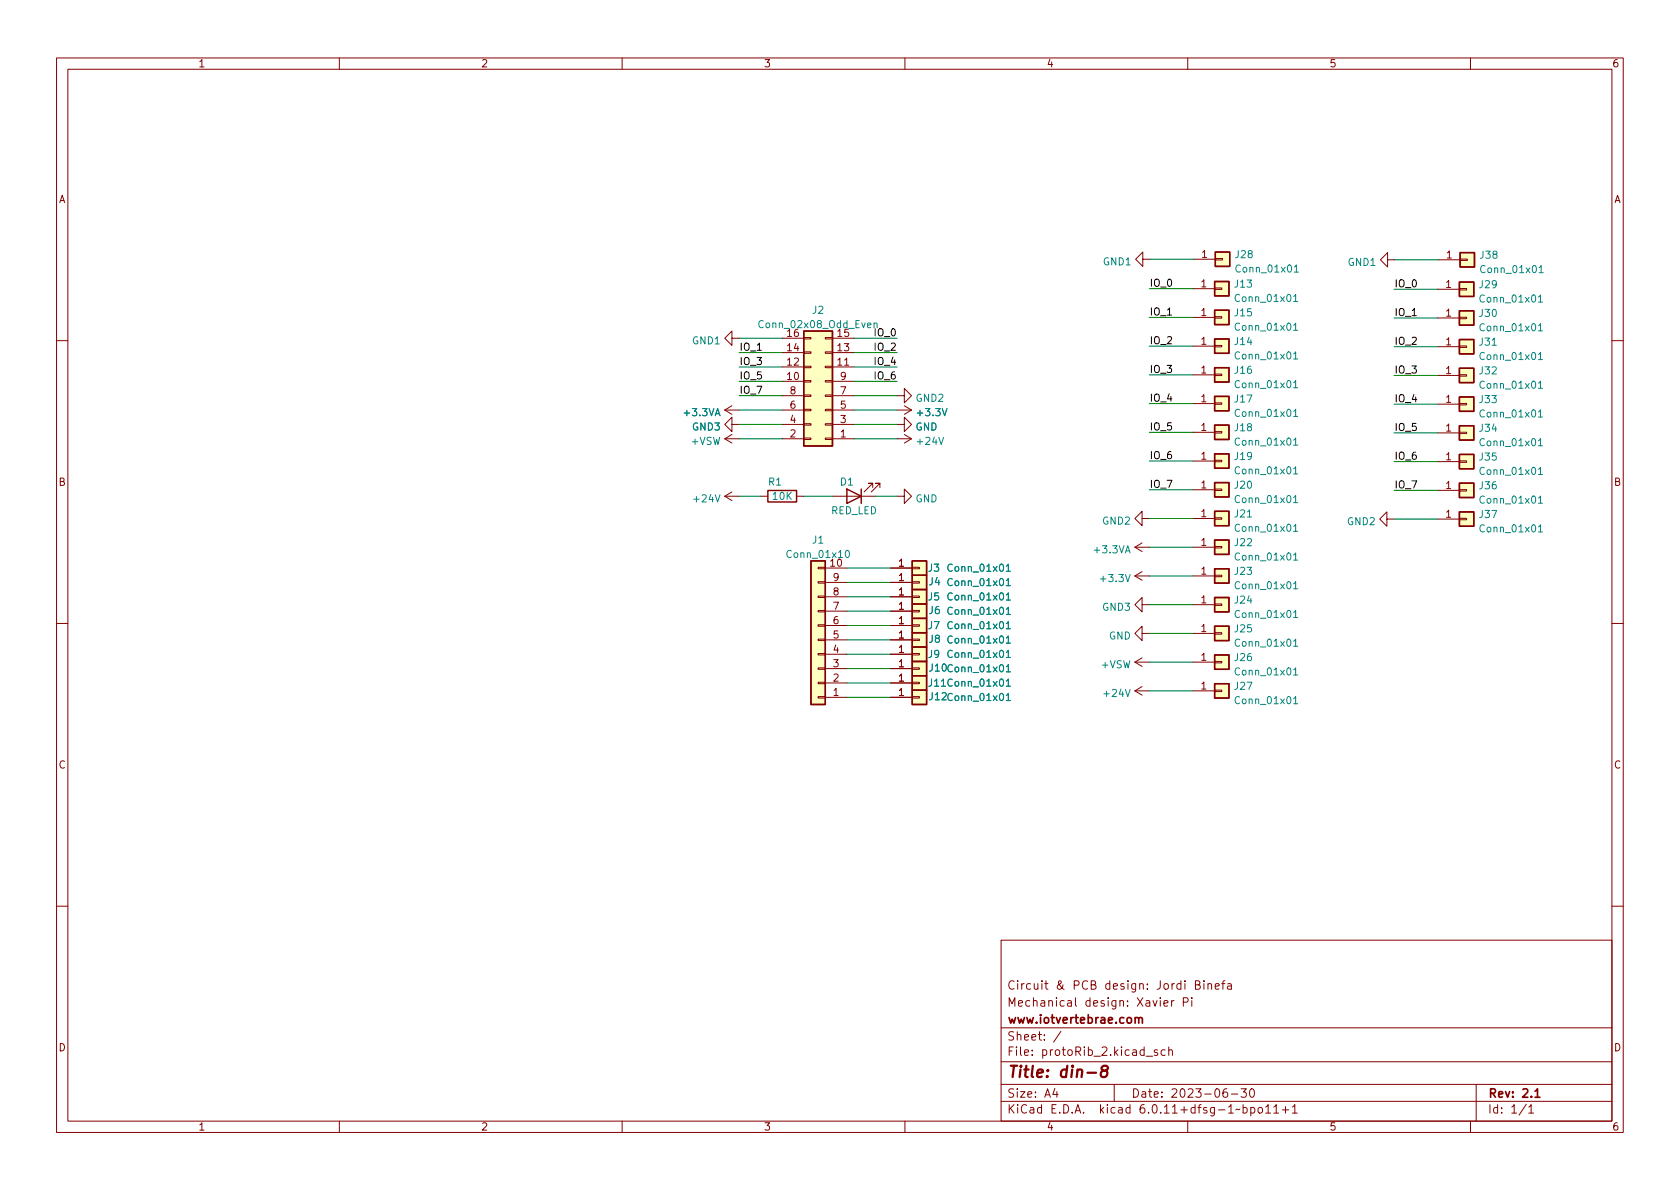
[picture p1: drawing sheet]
<svg xmlns="http://www.w3.org/2000/svg" width="297mm" height="210mm" viewBox="0 0 297 210" stroke-linecap="round" stroke-linejoin="round" font-family="sans-serif">
<g fill="none" stroke="#840000" stroke-width=".18">
<path d="M10 10.2h277v190.1h-277zM12 12.2h273v186.1h-273zM60 10.2v2M110 10.2v2M160 10.2v2M210 10.2v2M260 10.2v2M129.4 59.8v-1.3l-1.3 1.3 1.3 1.3v-1.3h1.3M138.3 59.8h3.8M142.1 59.7h1.3v.2h-1.3zM145.9 59.7h1.3v.2h-1.3zM147.2 59.8h3.8"/>
<path d="M202.1 45.8v-1.2l-1.3 1.2 1.3 1.3v-1.3h1.2M210.9 51h3.9M210.9 56.1h3.9M211.1 45.8h3.8M214.8 50.9h1.2v.3h-1.2zM214.8 56h1.2v.3h-1.2zM214.9 45.7h1.3v.3h-1.3zM245.3 45.9v-1.2l-1.2 1.2 1.2 1.3v-1.3h1.3M254.2 51.1h3.8M254.2 56.2h3.8M254.4 45.9h3.8M258 51h1.3v.3h-1.3z"/>
<path d="M258 56.1h1.3v.3h-1.3zM258.2 45.8h1.2v.3h-1.2zM10 60.2h2M128.1 72.5l1.3 .8M128.1 72.5h2.6M128.1 77.6l1.3 .8M128.1 77.6h2.6M129.4 75.1v-1.3l-1.3 1.3 1.3 1.2v-1.2h1.3M129.4 71.7l-1.3 .8M129.4 76.8l-1.3 .8M138.3 72.5h3.8M138.3 77.6h3.8"/>
<path d="M138.3 67.4h3.8M138.3 64.9h3.8M138.3 62.4h3.8M138.3 75.1h3.8M138.3 70h3.8M142.1 62.2h1.3v.3h-1.3zM142.1 64.8h1.3v.2h-1.3zM142.1 67.3h1.3v.3h-1.3zM142.1 69.8h1.3v.3h-1.3zM142.1 72.4h1.3v.2h-1.3zM142.1 74.9h1.3v.3h-1.3zM142.1 77.5h1.3v.2h-1.3z"/>
<path d="M145.9 62.2h1.3v.3h-1.3zM145.9 64.8h1.3v.2h-1.3zM145.9 67.3h1.3v.3h-1.3zM145.9 69.8h1.3v.3h-1.3zM145.9 72.4h1.3v.2h-1.3zM145.9 74.9h1.3v.3h-1.3zM145.9 77.5h1.3v.2h-1.3zM147.2 72.5h3.8M147.2 77.6h3.8M147.2 67.4h3.8M147.2 64.9h3.8M147.2 62.4h3.8"/>
<path d="M147.2 75.1h3.8M147.2 70h3.8M149.3 64.6h.8M158.6 70h1.3v-1.3l1.3 1.3-1.3 1.2v-1.2M158.6 75.1h1.3v-1.3l1.3 1.3-1.3 1.2v-1.2M158.6 72.5h2.6M158.6 77.6h2.6M159.9 71.7l1.3 .8M159.9 76.8l1.3 .8M161.2 72.5l-1.3 .8M161.2 77.6l-1.3 .8M210.9 61.2h3.9"/>
<path d="M210.9 66.3h3.9M210.9 71.4h3.9M210.9 76.4h3.9M214.8 61.1h1.2v.2h-1.2zM214.8 66.2h1.2v.2h-1.2zM214.8 71.2h1.2v.3h-1.2zM214.8 76.3h1.2v.3h-1.2zM254.2 71.5h3.8M254.2 76.5h3.8M254.2 61.3h3.8M254.2 66.4h3.8M258 71.3h1.3v.3h-1.3z"/>
<path d="M258 76.4h1.3v.3h-1.3zM258 61.2h1.3v.2h-1.3zM258 66.3h1.3v.2h-1.3zM285 60.2h2M128.1 87.8l1.3 .7M128.1 87.8h2.6M129.4 87l-1.3 .8M134.5 87.8h1.3M140.8 87.8h1.3M147.2 87.8h7.6M154.3 86.2v-.7h-.8h.8l-1.5 1.5M155.6 86.2v-.7h-.8h.8l-1.5 1.5"/>
<path d="M158.6 87.8h1.3v-1.3l1.3 1.3-1.3 1.2v-1.2M200.7 96.8l1.2 .7M200.7 96.8h2.5M201.9 91.7v-1.3l-1.2 1.3 1.2 1.3v-1.3h1.3M201.9 96l-1.2 .8M210.9 96.8h3.9M210.9 91.7h3.9M210.9 86.6h3.9M210.9 81.5h3.9M214.8 96.6h1.2v.3h-1.2zM214.8 91.6h1.2v.2h-1.2zM214.8 86.5h1.2v.2h-1.2z"/>
<path d="M214.8 81.4h1.2v.3h-1.2zM245.2 91.8v-1.3l-1.3 1.3 1.3 1.3v-1.3h1.3M254.2 91.8h3.8M254.2 86.7h3.8M254.2 81.6h3.8M258 91.7h1.3v.2h-1.3zM258 86.6h1.3v.2h-1.3zM258 81.5h1.3v.3h-1.3zM10 110.2h2M144.7 100.3h1.2v.3h-1.2zM144.7 102.9h1.2v.2h-1.2zM144.7 105.4h1.2v.3h-1.2z"/>
<path d="M144.7 107.9h1.2v.3h-1.2zM144.7 110.5h1.2v.2h-1.2zM144.7 113h1.2v.3h-1.2zM144.7 115.6h1.2v.2h-1.2zM144.7 118.1h1.2v.3h-1.2zM145.9 118.2h3.8M145.9 113.2h3.8M145.9 115.7h3.8M145.9 110.6h3.8M145.9 103h3.8M145.9 100.5h3.8M145.9 108.1h3.8"/>
<path d="M145.9 105.5h3.8M157.5 118.2h3.8M157.5 113.2h3.8M157.5 115.7h3.8M157.5 110.6h3.8M157.5 103h3.8M157.5 100.5h3.8M157.5 108.1h3.8M157.5 105.5h3.8M161.3 118.1h1.3v.3h-1.3zM161.3 113h1.3v.3h-1.3zM161.3 115.6h1.3v.2h-1.3z"/>
<path d="M161.3 110.5h1.3v.2h-1.3zM161.3 102.9h1.3v.2h-1.3zM161.3 100.3h1.3v.3h-1.3zM161.3 107.9h1.3v.3h-1.3zM161.3 105.4h1.3v.3h-1.3zM200.7 117.1l1.2 .8M200.7 117.1h2.5M200.7 101.8l1.2 .8M200.7 101.8h2.5M201.9 106.9v-1.2l-1.2 1.2 1.2 1.3v-1.3h1.3M201.9 112v-1.3l-1.2 1.3 1.2 1.3v-1.3h1.3M201.9 116.3l-1.2 .8"/>
<path d="M201.9 101.1l-1.2 .7M210.9 117.1h3.9M210.9 101.8h3.9M210.9 106.9h3.9M210.9 112h3.9M214.8 106.8h1.2v.3h-1.2zM214.8 117h1.2v.2h-1.2zM214.8 111.9h1.2v.2h-1.2zM214.8 101.7h1.2v.3h-1.2zM285 110.2h2M144.7 120.6h1.2v.3h-1.2zM144.7 123.2h1.2v.2h-1.2z"/>
<path d="M145.9 123.3h3.8M145.9 120.8h3.8M157.5 123.3h3.8M157.5 120.8h3.8M161.3 123.2h1.3v.2h-1.3zM161.3 120.6h1.3v.3h-1.3zM200.7 122.2l1.2 .7M200.7 122.2h2.5M201.9 121.4l-1.2 .8M210.9 122.2h3.9M214.8 122h1.2v.3h-1.2zM10 160.2h2"/>
<path d="M177 166.3h108v32h-108zM184.7 173.9h.6M184.9 173.4v1.3l.4 .2M188.8 177h.6v.9M189.4 177.3l-.5 .1a.29 .29 0 0 0-.2 .2 .29 .29 0 0 0 .2 .3h.5M190.1 176.4v1.3l.3 .2M199.4 177.8v.1M199.4 177v.1M202.9 174.8v.1M202.9 174v.1M285 160.2h2M60 198.3v2"/>
<path d="M110 198.3v2M160 198.3v2M177 194.8h108M177 191.8h108M177 187.8h108M177 181.8h108M182.5 186.5v.1M182.5 185.7v.1M184.6 183.8v.1M184.6 183v.1M187.6 182.4l-1.3 1.9M197 191.8v3"/>
<path d="M206 185.7l-.4-.1-.3 .3v.4l.1 .3h.6M206.6 185.8l.3-.2 .3 .1 .1 .9M206.6 185.1v1.5M210 198.3v2M217.7 193.5h1.2M219.4 192.5h1l-.5 .6 .4 .1v.7l-.2 .1h-.5l-.2-.1M221.1 192.7l.2-.2a.81 .81 0 0 1 .6 .7 .81 .81 0 0 1-.3 .8h-.2a.81 .81 0 0 1-.3-1.3zM223.8 196.8h.8M225.2 195.8l.4-.5v1.5M225.2 196.8h.9M226.7 196.3h1.2M227.3 195.7v1.1"/>
<path d="M228.5 195.8l.4-.5v1.5M228.5 196.8h.9M260 198.3v2M261 191.8v6.5M270.3 195.8l.4-.5v1.5M270.3 196.8h.9"/>
</g>
<path d="M195.1 189.3l-.3-.2v-.3a.64 .64 0 0 1 1-.1l.1 .2a.66 .66 0 0 1-.8 .4 .65 .65 0 0 0-.3 1.1 .65 .65 0 0 0 .8-.1 .65 .65 0 0 0 0-.9l-.1-.1" fill="none" stroke="#840000" stroke-width=".4"/>
<path d="M200.7 180.1l.2-.2 .4 .1v.9M201.3 180.1l.3-.2 .3 .1 .1 .9" fill="none" stroke="#840000" stroke-width=".3"/>
<g fill="#ffffc2" stroke="#ffffc2" stroke-width=".18">
<path d="M161.3 122h2.5v2.6h-2.5z"/>
<path d="M161.3 117h2.5v2.5h-2.5z"/>
<path d="M161.3 111.9h2.5v2.5h-2.5z"/>
<path d="M161.3 119.5h2.5v2.5h-2.5z"/>
<path d="M161.3 114.4h2.5v2.6h-2.5z"/>
<path d="M161.3 109.3h2.5v2.6h-2.5z"/>
<path d="M161.3 101.7h2.5v2.6h-2.5z"/>
<path d="M161.3 99.2h2.5v2.5h-2.5z"/>
<path d="M161.3 106.8h2.5v2.5h-2.5z"/>
<path d="M161.3 104.3h2.5v2.5h-2.5z"/>
<path d="M214.8 105.7h2.5v2.5h-2.5z"/>
<path d="M214.9 44.6h2.5v2.5h-2.5z"/>
<path d="M214.8 49.8h2.5v2.5h-2.5z"/>
<path d="M214.8 59.9h2.5v2.6h-2.5z"/>
<path d="M214.8 54.9h2.5v2.5h-2.5z"/>
<path d="M214.8 65h2.5v2.6h-2.5z"/>
<path d="M214.8 95.5h2.5v2.5h-2.5z"/>
<path d="M214.8 115.8h2.5v2.6h-2.5z"/>
<path d="M214.8 110.7h2.5v2.6h-2.5z"/>
<path d="M214.8 120.9h2.5v2.5h-2.5z"/>
<path d="M214.8 100.6h2.5v2.5h-2.5z"/>
<path d="M143.4 99.2h2.5v25.4h-2.5z"/>
<path d="M214.8 90.4h2.5v2.6h-2.5z"/>
<path d="M214.8 85.3h2.5v2.6h-2.5z"/>
<path d="M214.8 70.1h2.5v2.5h-2.5z"/>
<path d="M214.8 80.3h2.5v2.5h-2.5z"/>
<path d="M214.8 75.2h2.5v2.5h-2.5z"/>
<path d="M258 49.9h2.6v2.5h-2.6z"/>
<path d="M258 70.2h2.6v2.5h-2.6z"/>
<path d="M258 75.3h2.6v2.5h-2.6z"/>
<path d="M258 90.5h2.6v2.6h-2.6z"/>
<path d="M258 85.4h2.6v2.6h-2.6z"/>
<path d="M258 80.4h2.6v2.5h-2.6z"/>
<path d="M142.1 58.5h5.1v20.4h-5.1z"/>
<path d="M258 60h2.6v2.6h-2.6z"/>
<path d="M258 55h2.6v2.5h-2.6z"/>
<path d="M258 65.1h2.6v2.6h-2.6z"/>
<path d="M258.2 44.7h2.5v2.5h-2.5z"/>
</g>
<g fill="none" stroke="#840000" stroke-width=".25">
<path d="M142.1 58.5h5.1v20.4h-5.1zM214.8 49.8h2.5v2.5h-2.5zM214.8 59.9h2.5v2.6h-2.5zM214.8 54.9h2.5v2.5h-2.5zM214.9 44.6h2.5v2.5h-2.5zM258 49.9h2.6v2.5h-2.6zM258 55h2.6v2.5h-2.6zM258.2 44.7h2.5v2.5h-2.5zM214.8 65h2.5v2.6h-2.5zM214.8 70.1h2.5v2.5h-2.5zM214.8 75.2h2.5v2.5h-2.5zM258 70.2h2.6v2.5h-2.6z"/>
<path d="M258 75.3h2.6v2.5h-2.6zM258 60h2.6v2.6h-2.6zM258 65.1h2.6v2.6h-2.6zM135.8 86.7h5v2.1h-5zM143.4 99.2h2.5v25.4h-2.5zM149.7 86.5l2.6 1.3-2.6 1.2zM152.3 86.5v2.5M161.3 99.2h2.5v2.5h-2.5zM214.8 95.5h2.5v2.5h-2.5zM214.8 90.4h2.5v2.6h-2.5zM214.8 85.3h2.5v2.6h-2.5zM214.8 80.3h2.5v2.5h-2.5z"/>
<path d="M258 90.5h2.6v2.6h-2.6zM258 85.4h2.6v2.6h-2.6zM258 80.4h2.6v2.5h-2.6zM161.3 117h2.5v2.5h-2.5zM161.3 111.9h2.5v2.5h-2.5zM161.3 119.5h2.5v2.5h-2.5zM161.3 114.4h2.5v2.6h-2.5zM161.3 109.3h2.5v2.6h-2.5zM161.3 101.7h2.5v2.6h-2.5zM161.3 106.8h2.5v2.5h-2.5zM161.3 104.3h2.5v2.5h-2.5zM214.8 105.7h2.5v2.5h-2.5z"/>
<path d="M214.8 115.8h2.5v2.6h-2.5zM214.8 110.7h2.5v2.6h-2.5zM214.8 100.6h2.5v2.5h-2.5zM161.3 122h2.5v2.6h-2.5zM214.8 120.9h2.5v2.5h-2.5z"/>
</g>
<g fill="none" stroke="#008484" stroke-width=".18">
<path d="M153.4 57.5l.6-.1-.1-.2-.3-.1-.2 .2 .1 .6h.4M154.5 57.2l.2-.1 .3 .1 .1 .8M154.5 57.1v.9M228.7 52.4l.4-.3v1.2M228.7 57.5l.4-.4v1.3M228.7 53.3h.7M228.7 58.4h.7M228.8 47.2l.4-.4v1.3M228.8 48.1h.8M272 52.5l.4-.3v1.2M272 57.6l.4-.4v1.3M272 53.4h.7"/>
<path d="M272 58.5h.7M272.1 47.3l.4-.4v1.3M272.1 48.2h.8M126.5 73.5l.4-1.3 .4 1.3M126.6 73.2h.6M166 77.3l.4 1.3 .4-1.3M166.6 72.2l.4 1.3 .4-1.3M228.7 62.6l.4-.4v1.3M228.7 67.7l.4-.4v1.3M228.7 72.7l.4-.3v1.2M228.7 77.8l.4-.3v1.2M228.7 63.5h.7"/>
<path d="M228.7 68.6h.7M228.7 73.6h.7M228.7 78.7h.7M263.8 61h.8M272 72.8l.4-.3v1.2M272 77.9l.4-.3v1.2M272 62.7l.4-.4v1.3M272 67.8l.4-.4v1.3M272 73.7h.7M272 78.8h.7M272 63.6h.7M272 68.7h.7"/>
<path d="M126.5 87.5l.4 1.3 .4-1.3M149.6 97.4l.2-.1a.68 .68 0 0 1 .4 .7 .68 .68 0 0 1-.4 .6l-.2-.1-.1-.4zM199 97.8l.4-1.3 .4 1.3M199.1 97.4h.6M220.6 91.4h.7M228.7 98.1l.4-.3v1.2M228.7 93.1l.4-.4v1.3M228.7 88l.4-.4v1.3M228.7 82.9l.4-.4v1.3M228.7 99h.7M228.7 94h.7M228.7 88.9h.7"/>
<path d="M228.7 83.8h.7M272 93.2l.4-.4v1.3M272 88.1l.4-.4v1.3M272 83l.4-.4v1.3M272 94.1h.7M272 89h.7M272 83.9h.7M177.9 117.9l.4-.4v1.3M177.9 112.8l.4-.3v1.2M177.9 115.4l.4-.4v1.3M177.9 110.3l.4-.4v1.3M177.9 102.7l.4-.4v1.3"/>
<path d="M177.9 100.1l.4-.3v1.2M177.9 107.7l.4-.3v1.2M177.9 105.2l.4-.4v1.3M177.9 118.8h.7M177.9 113.7h.7M177.9 116.3h.7M177.9 111.2h.7M177.9 103.6h.7M177.9 101h.7M177.9 108.6h.7M177.9 106.1h.7M199 101.6l.4 1.3 .4-1.3"/>
<path d="M228.7 108.3l.4-.4v1.3M228.7 118.5l.4-.4v1.3M228.7 113.4l.4-.4v1.3M228.7 103.2l.4-.3v1.2M228.7 109.2h.7M228.7 119.4h.7M228.7 114.3h.7M228.7 104.1h.7M177.9 123l.4-.4v1.3M177.9 120.4l.4-.3v1.2M177.9 123.9h.7M177.9 121.3h.7"/>
<path d="M199 121.9l.4 1.3 .4-1.3M228.7 123.5l.4-.3v1.2M228.7 124.4h.7"/>
</g>
<g fill="none" stroke="#008400" stroke-width=".18">
<path d="M130.7 59.8h7.6M151 59.8h7.6M203.2 51h7.7M203.2 56.1h7.7M203.3 45.8h7.8M246.5 56.2h7.7M246.5 51.1h7.7M246.6 45.9h7.8M130.7 62.4h7.6M130.7 64.9h7.6M130.7 67.4h7.6M130.7 70h7.6"/>
<path d="M130.7 75.1h7.6M130.7 77.6h7.6M130.7 72.5h7.6M151 62.4h7.6M151 64.9h7.6M151 67.4h7.6M151 70h7.6M151 75.1h7.6M151 77.6h7.6M151 72.5h7.6M203.2 61.2h7.7M203.2 66.3h7.7"/>
<path d="M203.2 76.4h7.7M203.2 71.4h7.7M246.5 76.5h7.7M246.5 71.5h7.7M246.5 61.3h7.7M246.5 66.4h7.7M130.7 87.8h3.8M142.1 87.8h5.1M154.8 87.8h3.8M203.2 96.8h7.7M203.2 91.7h7.7M203.2 86.6h7.7"/>
<path d="M203.2 81.5h7.7M246.5 81.6h7.7M246.5 91.8h7.7M246.5 86.7h7.7M149.7 113.2h7.8M149.7 118.2h7.8M149.7 115.7h7.8M149.7 105.5h7.8M149.7 100.5h7.8M149.7 103h7.8M149.7 108.1h7.8M149.7 110.6h7.8"/>
<path d="M203.2 101.8h7.7M203.2 106.9h7.7M203.2 112h7.7M203.2 117.1h7.7M149.7 123.3h7.8M149.7 120.8h7.8M203.2 122.2h7.7"/>
</g>
<g font-size="2.8" fill="#840000">
<text x="178" y="191.2">Title:</text>
<text x="187.3" y="191.2">din-8</text>
</g>
<g font-size="2.1" fill="#840000">
<text x="178" y="178.5">Mechanical</text>
<text x="178" y="175.5">Circuit</text>
<text x="186.7" y="175.5">&amp;</text>
<text x="189.8" y="175.5">PCB</text>
<text x="191.8" y="178.5">design:</text>
<text x="195.6" y="175.5">design:</text>
<text x="201.1" y="178.5">Xavier</text>
<text x="204.9" y="175.5">Jordi</text>
<text x="209.2" y="178.5">Pi</text>
<text x="211.7" y="175.5">Binefa</text>
<text x="178" y="184.5">Sheet:</text>
<text x="178" y="181.5">www.iotvertebrae.com</text>
<text x="178" y="187.2">File:</text>
<text x="184.4" y="187.2">protoRib_2.kicad_sch</text>
<text x="178" y="197.4">KiCad</text>
<text x="178" y="194.6">Size:</text>
<text x="184.7" y="194.6">A4</text>
<text x="185.7" y="197.4">E.D.A.</text>
<text x="194.6" y="197.4">kicad</text>
<text x="200" y="194.6">Date:</text>
<text x="201.8" y="197.4">6.0.11+dfsg-1~bpo11+1</text>
<text x="207" y="194.6">2023-06-30</text>
<text x="263" y="194.6">Rev:</text>
<text x="263" y="197.4">Id:</text>
<text x="267.1" y="197.4">1/1</text>
<text x="269.1" y="194.6">2.1</text>
</g>
<g font-size="1.8" fill="#840000">
<text x="35" y="12.3">1</text>
<text x="85" y="12.3">2</text>
<text x="135" y="12.3">3</text>
<text x="185" y="12.3">4</text>
<text x="235" y="12.3">5</text>
<text x="285" y="12.3">6</text>
<text x="10.4" y="36.3">A</text>
<text x="285.4" y="36.3">A</text>
<text x="212.3" y="45.6">1</text>
<text x="255.6" y="45.7">1</text>
<text x="212.2" y="50.8">1</text>
<text x="255.5" y="50.9">1</text>
<text x="147.8" y="59.6">15</text>
<text x="212.2" y="55.9">1</text>
<text x="255.5" y="56">1</text>
<text x="138.9" y="64.6">12</text>
<text x="138.9" y="62.1">14</text>
<text x="147.8" y="64.6">11</text>
<text x="147.8" y="62.1">13</text>
<text x="212.2" y="61">1</text>
<text x="255.5" y="61.1">1</text>
<text x="138.9" y="67.2">10</text>
<text x="139.5" y="69.7">8</text>
<text x="148.4" y="69.7">7</text>
<text x="148.4" y="67.2">9</text>
<text x="212.2" y="66">1</text>
<text x="212.2" y="71.1">1</text>
<text x="255.5" y="71.2">1</text>
<text x="255.5" y="66.1">1</text>
<text x="139.5" y="77.3">2</text>
<text x="139.5" y="74.8">4</text>
<text x="139.5" y="72.3">6</text>
<text x="148.4" y="77.3">1</text>
<text x="148.4" y="74.8">3</text>
<text x="148.4" y="72.3">5</text>
<text x="212.2" y="76.2">1</text>
<text x="255.5" y="76.3">1</text>
<text x="212.2" y="81.3">1</text>
<text x="255.5" y="81.4">1</text>
<text x="10.3" y="86.3">B</text>
<text x="212.2" y="86.4">1</text>
<text x="255.5" y="86.5">1</text>
<text x="285.3" y="86.3">B</text>
<text x="212.2" y="91.4">1</text>
<text x="255.5" y="91.5">1</text>
<text x="158.7" y="100.2">1</text>
<text x="212.2" y="96.5">1</text>
<text x="212.2" y="101.6">1</text>
<text x="147.1" y="107.8">7</text>
<text x="147.1" y="105.3">8</text>
<text x="147.1" y="102.7">9</text>
<text x="158.7" y="102.7">1</text>
<text x="158.7" y="107.8">1</text>
<text x="158.7" y="105.3">1</text>
<text x="212.2" y="106.7">1</text>
<text x="147.1" y="112.9">5</text>
<text x="147.1" y="110.4">6</text>
<text x="158.7" y="112.9">1</text>
<text x="158.7" y="110.4">1</text>
<text x="212.2" y="111.8">1</text>
<text x="147.1" y="118">3</text>
<text x="147.1" y="115.4">4</text>
<text x="158.7" y="118">1</text>
<text x="158.7" y="115.4">1</text>
<text x="212.2" y="116.8">1</text>
<text x="147.1" y="123.1">1</text>
<text x="147.1" y="120.5">2</text>
<text x="158.7" y="123.1">1</text>
<text x="158.7" y="120.5">1</text>
<text x="212.2" y="121.9">1</text>
<text x="10.3" y="136.3">C</text>
<text x="285.3" y="136.3">C</text>
<text x="10.3" y="186.3">D</text>
<text x="285.3" y="186.3">D</text>
<text x="35" y="200.3">1</text>
<text x="85" y="200.3">2</text>
<text x="135" y="200.3">3</text>
<text x="185" y="200.3">4</text>
<text x="235" y="200.3">5</text>
<text x="285" y="200.3">6</text>
</g>
<g font-size="1.8" fill="#008484">
<text x="194.9" y="47.3">GND1</text>
<text x="218.2" y="46">J28</text>
<text x="238.2" y="47.4">GND1</text>
<text x="261.5" y="46.1">J38</text>
<text x="218.1" y="51.2">J13</text>
<text x="218.1" y="53.8">Conn_01x01</text>
<text x="218.2" y="48.6">Conn_01x01</text>
<text x="261.3" y="51.3">J29</text>
<text x="261.3" y="53.9">Conn_01x01</text>
<text x="261.5" y="48.7">Conn_01x01</text>
<text x="133.8" y="58.4">Conn_02x08_Odd_Even</text>
<text x="138.9" y="59.6">16</text>
<text x="143.5" y="55.9">J2</text>
<text x="218.1" y="56.3">J15</text>
<text x="218.1" y="58.9">Conn_01x01</text>
<text x="261.3" y="56.4">J30</text>
<text x="261.3" y="59">Conn_01x01</text>
<text x="122.3" y="61.3">GND1</text>
<text x="218.1" y="61.4">J14</text>
<text x="218.1" y="63.9">Conn_01x01</text>
<text x="261.3" y="61.5">J31</text>
<text x="261.3" y="64">Conn_01x01</text>
<text x="161.8" y="71.4">GND2</text>
<text x="218.1" y="66.5">J16</text>
<text x="218.1" y="69">Conn_01x01</text>
<text x="218.1" y="71.6">J17</text>
<text x="261.3" y="71.7">J33</text>
<text x="261.3" y="66.6">J32</text>
<text x="261.3" y="69.1">Conn_01x01</text>
<text x="120.6" y="74">+3.3VA</text>
<text x="122.3" y="76.5">GND3</text>
<text x="161.8" y="74">+3.3V</text>
<text x="161.8" y="76.5">GND</text>
<text x="218.1" y="74.1">Conn_01x01</text>
<text x="218.1" y="76.6">J18</text>
<text x="261.3" y="74.2">Conn_01x01</text>
<text x="261.3" y="76.7">J34</text>
<text x="122" y="79">+VSW</text>
<text x="161.8" y="79">+24V</text>
<text x="218.1" y="81.7">J19</text>
<text x="218.1" y="79.2">Conn_01x01</text>
<text x="261.3" y="79.3">Conn_01x01</text>
<text x="261.3" y="81.8">J35</text>
<text x="122.3" y="89.2">+24V</text>
<text x="135.7" y="86.2">R1</text>
<text x="136.4" y="88.8">10K</text>
<text x="148.4" y="86.2">D1</text>
<text x="161.8" y="89.2">GND</text>
<text x="218.1" y="86.8">J20</text>
<text x="218.1" y="89.3">Conn_01x01</text>
<text x="218.1" y="84.3">Conn_01x01</text>
<text x="261.3" y="86.9">J36</text>
<text x="261.3" y="89.4">Conn_01x01</text>
<text x="261.3" y="84.4">Conn_01x01</text>
<text x="146.9" y="91.3">RED_LED</text>
<text x="194.8" y="93.1">GND2</text>
<text x="218.1" y="91.9">J21</text>
<text x="218.1" y="94.4">Conn_01x01</text>
<text x="238.1" y="93.2">GND2</text>
<text x="261.3" y="92">J37</text>
<text x="261.3" y="94.5">Conn_01x01</text>
<text x="138.8" y="99">Conn_01x10</text>
<text x="143.5" y="96.5">J1</text>
<text x="146.5" y="100.2">10</text>
<text x="164" y="101.5">J3</text>
<text x="167.3" y="101.5">Conn_01x01</text>
<text x="193.1" y="98.2">+3.3VA</text>
<text x="218.1" y="97">J22</text>
<text x="218.1" y="99.5">Conn_01x01</text>
<text x="164" y="106.6">J5</text>
<text x="164.1" y="103.9">J4</text>
<text x="167.3" y="104">Conn_01x01</text>
<text x="167.3" y="106.6">Conn_01x01</text>
<text x="194.2" y="103.3">+3.3V</text>
<text x="218.1" y="107.1">J24</text>
<text x="218.1" y="102">J23</text>
<text x="218.1" y="104.6">Conn_01x01</text>
<text x="164" y="111.6">J7</text>
<text x="164.1" y="109">J6</text>
<text x="167.3" y="111.6">Conn_01x01</text>
<text x="167.3" y="109.1">Conn_01x01</text>
<text x="194.8" y="108.4">GND3</text>
<text x="196" y="113.5">GND</text>
<text x="218.1" y="109.7">Conn_01x01</text>
<text x="218.1" y="112.2">J25</text>
<text x="164" y="116.7">J9</text>
<text x="164.1" y="119.1">J10 Conn_01x01</text>
<text x="164.1" y="114">J8</text>
<text x="167.3" y="114.2">Conn_01x01</text>
<text x="167.3" y="116.7">Conn_01x01</text>
<text x="194.5" y="118.5">+VSW</text>
<text x="218.1" y="117.3">J26</text>
<text x="218.1" y="119.8">Conn_01x01</text>
<text x="218.1" y="114.7">Conn_01x01</text>
<text x="164" y="121.8">J11 Conn_01x01</text>
<text x="164.1" y="124.2">J12 Conn_01x01</text>
<text x="194.8" y="123.6">+24V</text>
<text x="218.1" y="122.4">J27</text>
<text x="218.1" y="124.9">Conn_01x01</text>
</g>
<g font-size="1.8">
<text x="203.2" y="50.7">IO_0</text>
<text x="246.5" y="50.8">IO_0</text>
<text x="154.4" y="59.5">IO_0</text>
<text x="203.2" y="55.8">IO_1</text>
<text x="246.5" y="55.9">IO_1</text>
<text x="130.7" y="64.5">IO_3</text>
<text x="130.7" y="62">IO_1</text>
<text x="154.4" y="62">IO_2</text>
<text x="154.4" y="64.5">IO_4</text>
<text x="203.2" y="60.9">IO_2</text>
<text x="203.2" y="65.9">IO_3</text>
<text x="246.5" y="61">IO_2</text>
<text x="130.7" y="69.6">IO_7</text>
<text x="130.7" y="67.1">IO_5</text>
<text x="154.4" y="67.1">IO_6</text>
<text x="203.2" y="71">IO_4</text>
<text x="246.5" y="66">IO_3</text>
<text x="246.5" y="71.1">IO_4</text>
<text x="203.2" y="76.1">IO_5</text>
<text x="246.5" y="76.2">IO_5</text>
<text x="203.2" y="81.2">IO_6</text>
<text x="246.5" y="81.3">IO_6</text>
<text x="203.2" y="86.3">IO_7</text>
<text x="246.5" y="86.4">IO_7</text>
</g>
</svg>
